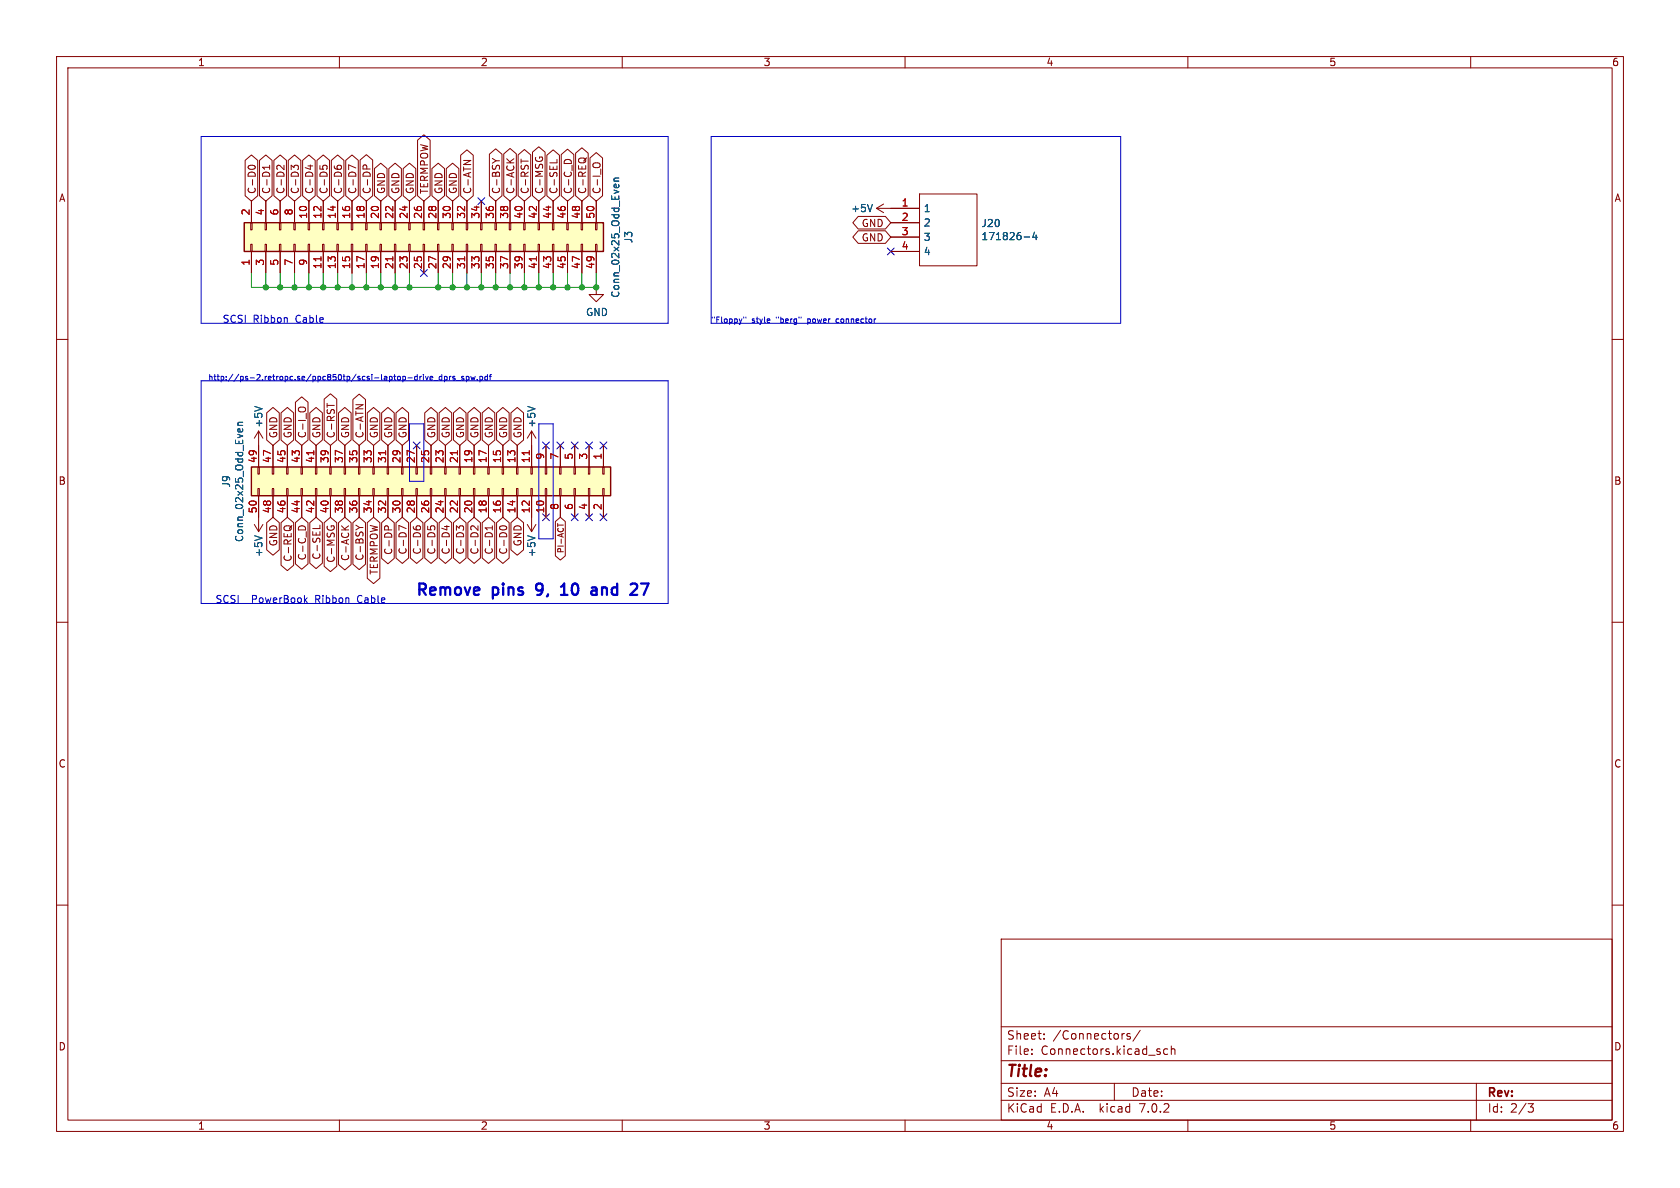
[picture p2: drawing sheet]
<svg xmlns="http://www.w3.org/2000/svg" width="297mm" height="210mm" viewBox="0 0 297 210" stroke-linecap="round" stroke-linejoin="round" font-family="sans-serif">
<g fill="none" stroke="#840000" stroke-width=".18">
<path d="M10 10h277v190h-277zM12 12h273v186h-273zM60 10v2M110 10v2M160 10v2M210 10v2M260 10v2M43.3 28.3l1.1-.9 1.2 .9v6.3l-1.2 1-1.1-1zM43.9 29.6a.68 .68 0 0 1 .6-.4 .68 .68 0 0 1 .6 .4M44.3 39.4h.3v1.2h-.3zM44.4 35.6v3.8M45.9 28.3l1.1-.9 1.1 .9v6.3l-1.1 1-1.1-1z"/>
<path d="M46.9 39.4h.2v1.2h-.2zM47 35.6v3.8M47.7 29.2v.7M47.7 29.6h-1.3l.4 .3M48.4 28.3l1.1-.9 1.1 .9v6.3l-1.1 1-1.1-1zM49.4 39.4h.3v1.2h-.3zM49.5 35.6v3.8M50.2 29.2v.8l-.9-.8-.3 .1-.1 .5M51 28.3l1.1-.9 1.1 .9v6.3l-1.1 1-1.1-1zM51.9 39.4h.3v1.2h-.3zM52.1 35.6v3.8M52.7 29.8v-.3l-.2-.3-.4 .1-.1 .3-.5-.4v.8"/>
<path d="M53.5 28.3l1.1-.9 1.1 .9v6.3l-1.1 1-1.1-1zM54.4 29.3h.9M54.5 39.4h.2v1.2h-.2zM54.6 35.6v3.8M54.9 29.1v.8M56 28.3l1.1-.9 1.2 .9v6.3l-1.2 1-1.1-1zM56.6 29.3v.6M57 39.4h.3v1.2h-.3zM57 29.8v-.3l.3-.3 .5 .1v.5M57.1 35.6v3.8M58.6 28.3l1.1-.9 1.1 .9v6.3l-1.1 1-1.1-1zM59.1 29.3l.1 .4"/>
<path d="M59.6 39.4h.2v1.2h-.2zM59.6 29.7v-.4l.2-.1 .4 .1 .2 .4M59.7 35.6v3.8M61.1 28.3l1.1-.9 1.1 .9v6.3l-1.1 1-1.1-1zM62.1 39.4h.3v1.2h-.3zM62.2 35.6v3.8M62.9 29.7l-1.3-.6v.9M63.7 28.3l1.1-1 1.1 1v6.3l-1.1 1-1.1-1zM64.2 29.9v-.5l.2-.3 .4 .2v.6M64.6 39.4h.3v1.2h-.3zM64.8 35.6v3.8M66.2 29.8l1.1-1 1.1 1v4.8l-1.1 1-1.1-1z"/>
<path d="M67.2 39.4h.2v1.2h-.2zM67.3 35.6v3.8M68.7 29.8l1.1-1 1.2 1v4.8l-1.2 1-1.1-1zM69.7 39.4h.3v1.2h-.3zM69.8 35.6v3.8M71.3 29.8l1.1-1 1.1 1v4.8l-1.1 1-1.1-1zM72.3 39.4h.2v1.2h-.2zM72.4 35.6v3.8M73.8 24.8l1.1-1 1.1 1v9.8l-1.1 1-1.1-1zM74.8 39.4h.3v1.2h-.3zM74.9 35.6v3.8M76.4 29.8l1.1-1 1.1 1v4.8l-1.1 1-1.1-1z"/>
<path d="M77.3 39.4h.3v1.2h-.3zM77.5 35.6v3.8M78.9 29.8l1.1-1 1.1 1v4.8l-1.1 1-1.1-1zM79.9 39.4h.2v1.2h-.2zM80 35.6v3.8M81.4 27.4l1.1-.9 1.2 .9v7.2l-1.2 1-1.1-1zM82 28.4h1.2l-1.2 .7M82.4 39.4h.3v1.2h-.3zM82.5 35.6v3.8M85 39.4h.2v1.2h-.2zM85.1 35.6v3.8M86.5 27.3l1.1-1 1.1 1v7.3l-1.1 1-1.1-1z"/>
<path d="M87 28l.7 .4M87.5 39.4h.3v1.2h-.3zM87.6 35.6v3.8M89.1 27.2l1.1-1 1.1 1v7.4l-1.1 1-1.1-1zM89.6 28.1l.7 .7M90 39.4h.3v1.2h-.3zM90.2 35.6v3.8M90.8 28.1l-.7 .5M91.6 27.4l1.1-1 1.1 1v7.2l-1.1 1-1.1-1zM92.1 28.1v.7M92.6 39.4h.2v1.2h-.2zM92.7 35.6v3.8"/>
<path d="M94.1 26.9l1.1-1 1.2 1v7.7l-1.2 1-1.1-1zM94.7 27.8v.1M95.1 39.4h.3v1.2h-.3zM95.2 35.6v3.8M95.4 28v-.2h.4l.1 .2M96.7 27.4l1.1-.9 1.1 .9v7.2l-1.1 1-1.1-1zM97.7 39.4h.2v1.2h-.2zM97.8 35.6v3.8M98.5 28.2v.6M99.2 27.3l1.1-.9 1.1 .9v7.3l-1.1 1-1.1-1zM99.8 28.4l.5-.2 .6 .2M100.2 39.4h.3v1.2h-.3z"/>
<path d="M100.3 35.6v3.8M101.8 27.1l1.1-1 1.1 1v7.5l-1.1 1-1.1-1zM102.7 39.4h.3v1.2h-.3zM102.9 35.6v3.8M103.7 27.9l-.2 .2a.9 .9 0 0 0-1.2 0M104.3 27.9l1.1-.9 1.1 .9v6.7l-1.1 1-1.1-1zM104.8 29.1l.1-.1a.81 .81 0 0 1 1.2 .1M105.3 39.4h.2v1.2h-.2zM105.4 35.6v3.8M151.7 38.3h4.8l1 1.1-1 1.1h-4.8l-.9-1.1zM154.9 36.8h7.7M154.9 36.8l1.3 .8"/>
<path d="M156.2 36.1l-1.3 .7M157.5 39.4h5.1M162.6 34.3h10.1v12.7h-10.1zM10 60h2M44.3 43.2h.3v1.3h-.3zM44.4 44.5v3.8M46.9 43.2h.2v1.3h-.2zM47 44.5v3.8M49.4 43.2h.3v1.3h-.3zM49.5 44.5v3.8M51.9 43.2h.3v1.3h-.3zM52.1 44.5v3.8"/>
<path d="M54.5 43.2h.2v1.3h-.2zM54.6 44.5v3.8M57 43.2h.3v1.3h-.3zM57.1 44.5v3.8M59.6 43.2h.2v1.3h-.2zM59.7 44.5v3.8M62.1 43.2h.3v1.3h-.3zM62.2 44.5v3.8M64.6 43.2h.3v1.3h-.3zM64.8 44.5v3.8M67.2 43.2h.2v1.3h-.2zM67.3 44.5v3.8"/>
<path d="M69.7 43.2h.3v1.3h-.3zM69.8 44.5v3.8M72.3 43.2h.2v1.3h-.2zM72.4 44.5v3.8M74.8 43.2h.3v1.3h-.3zM74.9 44.5v3.8M77.3 43.2h.3v1.3h-.3zM77.5 44.5v3.8M79.9 43.2h.2v1.3h-.2zM80 44.5v3.8M82.4 43.2h.3v1.3h-.3zM82.5 44.5v3.8"/>
<path d="M85 43.2h.2v1.3h-.2zM85.1 44.5v3.8M87.5 43.2h.3v1.3h-.3zM87.6 44.5v3.8M90 43.2h.3v1.3h-.3zM90.2 44.5v3.8M92.6 43.2h.2v1.3h-.2zM92.7 44.5v3.8M95.1 43.2h.3v1.3h-.3zM95.2 44.5v3.8M97.7 43.2h.2v1.3h-.2zM97.8 44.5v3.8"/>
<path d="M100.2 43.2h.3v1.3h-.3zM100.3 44.5v3.8M102.7 43.2h.3v1.3h-.3zM102.9 44.5v3.8M105.3 43.2h.2v1.3h-.2zM105.4 50.8v1.3h1.3l-1.3 1.2-1.3-1.2h1.3M105.4 44.5v3.8M151.7 40.8h4.8l1 1.1-1 1.1h-4.8l-.9-1.1zM157.5 41.9h5.1M157.5 44.5h5.1M285 60h2M45.7 76.2l-.7 1.3"/>
<path d="M45.7 76.2v6.4M45.7 76.2l.8 1.3M47.1 73l1.2-1 1.1 1v4.8l-1.1 .9-1.2-.9zM48.3 78.7v3.9M49.7 73l1.1-1 1.1 1v4.8l-1.1 .9-1.1-.9zM50.8 78.7v3.9M52.2 71.1l1.1-.9 1.2 .9v6.7l-1.2 .9-1.1-.9zM52.7 72.3l.1-.2a.81 .81 0 0 1 1.2 .2M53.3 78.7v3.9M54.8 73l1.1-1 1.1 1v4.8l-1.1 .9-1.1-.9zM55.9 78.7v3.9M57.3 70.6l1.1-1 1.1 1v7.2l-1.1 .9-1.1-.9z"/>
<path d="M57.8 71.3v.7M58.4 78.7v3.9M59.8 73l1.2-1 1.1 1v4.8l-1.1 .9-1.2-.9zM61 78.7v3.9M62.4 70.6l1.1-.9 1.1 .9v7.2l-1.1 .9-1.1-.9zM62.9 71.5h1.3l-1.3 .8M63.5 78.7v3.9M64.9 73l1.1-1 1.2 1v4.8l-1.2 .9-1.1-.9zM66 78.7v3.9M67.5 73l1.1-1 1.1 1v4.8l-1.1 .9-1.1-.9zM68.6 78.7v3.9M70 73l1.1-1 1.1 1v4.8l-1.1 .9-1.1-.9z"/>
<path d="M71.1 78.7v3.9M73.7 78.7v3.9M75.1 73l1.1-1 1.1 1v4.8l-1.1 .9-1.1-.9zM76.2 78.7v3.9M77.6 73l1.1-1 1.2 1v4.8l-1.2 .9-1.1-.9zM78.7 78.7v3.9M80.2 73l1.1-1 1.1 1v4.8l-1.1 .9-1.1-.9zM81.3 78.7v3.9M82.7 73l1.1-1 1.1 1v4.8l-1.1 .9-1.1-.9zM83.8 78.7v3.9M85.2 73l1.2-1 1.1 1v4.8l-1.1 .9-1.2-.9zM86.4 78.7v3.9"/>
<path d="M87.8 73l1.1-1 1.1 1v4.8l-1.1 .9-1.1-.9zM88.9 78.7v3.9M90.3 73l1.1-1 1.2 1v4.8l-1.2 .9-1.1-.9zM91.4 78.7v3.9M94 76.2v6.4M94 76.2l-.8 1.3M94 76.2l.7 1.3M96.5 78.7v3.9M99.1 78.7v3.9M101.6 78.7v3.9M104.1 78.7v3.9M106.7 78.7v3.9"/>
<path d="M45 92.7l.7 1.3M45.6 82.6h.2v1.2h-.2zM45.6 86.4h.2v1.2h-.2zM45.7 87.6v6.4M46.5 92.7l-.8 1.3M47.1 92.4l1.2-1 1.1 1v4.8l-1.1 1-1.2-1zM48.1 82.6h.3v1.2h-.3zM48.1 86.4h.3v1.2h-.3zM48.3 87.6v3.8M49.7 92.4l1.1-1 1.1 1v7.5l-1.1 1-1.1-1zM50.2 93.3l.1-.2a.81 .81 0 0 1 1.2 .2M50.7 82.6h.2v1.2h-.2z"/>
<path d="M50.7 86.4h.2v1.2h-.2zM50.8 87.6v3.8M51.6 92.9l-.4 .4M52.2 92.4l1.1-1 1.2 1v7.3l-1.2 .9-1.1-.9zM52.7 93.4a.68 .68 0 0 1 .7-.5 .68 .68 0 0 1 .6 .5M53.2 82.6h.3v1.2h-.3zM53.2 86.4h.3v1.2h-.3zM53.3 87.6v3.8M54.8 92.4l1.1-1 1.1 1v7.2l-1.1 .9-1.1-.9zM55.8 82.6h.2v1.2h-.2zM55.8 86.4h.2v1.2h-.2zM55.9 87.6v3.8"/>
<path d="M56.6 92.8v.6M57.3 92.4l1.1-1 1.1 1v7.7l-1.1 1-1.1-1zM57.9 93l-.1 .3M58.3 82.6h.2v1.2h-.2zM58.3 86.4h.2v1.2h-.2zM58.4 87.6v3.8M58.6 93.2v-.2h.4l.1 .3M59.8 92.4l1.2-1 1.1 1v7.4l-1.1 1-1.2-1zM60.4 93l.7 .7M60.8 82.6h.3v1.2h-.3zM60.8 86.4h.3v1.2h-.3zM61 87.6v3.8"/>
<path d="M61.6 93l-.7 .5M62.4 92.4l1.1-1 1.1 1v7.3l-1.1 1-1.1-1zM62.9 92.8l.7 .5M63.4 82.6h.2v1.2h-.2zM63.4 86.4h.2v1.2h-.2zM63.5 87.6v3.8M64.9 92.4l1.1-1 1.2 1v9.8l-1.2 1-1.1-1zM65.9 82.6h.3v1.2h-.3zM65.9 86.4h.3v1.2h-.3zM66 87.6v3.8M67.5 92.4l1.1-1 1.1 1v6.3l-1.1 1-1.1-1zM68 93.7v-.5l.2-.2 .4 .1 .1 .6"/>
<path d="M68.5 82.6h.2v1.2h-.2zM68.5 86.4h.2v1.2h-.2zM68.6 87.6v3.8M70 92.4l1.1-1 1.1 1v6.3l-1.1 .9-1.1-.9zM71 82.6h.2v1.2h-.2zM71 86.4h.2v1.2h-.2zM71.1 87.6v3.8M71.8 93.4l-1.3-.5v.8M72.5 92.4l1.2-1 1.1 1v6.3l-1.1 .9-1.2-.9zM73.1 93.1l.1 .4M73.5 82.6h.3v1.2h-.3zM73.5 86.4h.3v1.2h-.3z"/>
<path d="M73.6 93.6v-.4l.2-.2 .5 .1v.5M73.7 87.6v3.8M75.1 92.4l1.1-1 1.1 1v6.3l-1.1 .9-1.1-.9zM75.6 93v.6M76.1 82.6h.2v1.2h-.2zM76.1 86.4h.2v1.2h-.2zM76.1 93.5v-.3l.2-.2 .5 .1 .1 .4M76.2 87.6v3.8M77.6 92.4l1.1-1 1.2 1v6.3l-1.2 .9-1.1-.9zM78.6 93.1h.8M78.6 82.6h.3v1.2h-.3zM78.6 86.4h.3v1.2h-.3z"/>
<path d="M78.7 87.6v3.8M79 92.9v.8l-.9-.3M80.2 92.4l1.1-1 1.1 1v6.3l-1.1 .9-1.1-.9zM81.2 82.6h.2v1.2h-.2zM81.2 86.4h.2v1.2h-.2zM81.3 87.6v3.8M82 93.6v-.4l-.3-.2h-.4l-.1 .4-.5-.4v.7M82.7 92.4l1.1-1 1.1 1v6.3l-1.1 .9-1.1-.9zM83.7 82.6h.2v1.2h-.2zM83.7 86.4h.2v1.2h-.2zM83.8 87.6v3.8M84.5 93v.7l-.9-.7-.4 .2 .1 .4"/>
<path d="M85.2 92.4l1.2-1 1.1 1v6.3l-1.1 .9-1.2-.9zM86.2 82.6h.3v1.2h-.3zM86.2 86.4h.3v1.2h-.3zM86.4 87.6v3.8M87 93v.7M87 93.3h-1.2l.3 .4M87.8 92.4l1.1-1 1.1 1v6.3l-1.1 .9-1.1-.9zM88.4 93.5l-.1-.1a.68 .68 0 0 1 .6-.5 .68 .68 0 0 1 .7 .5l-.1 .1M88.8 82.6h.2v1.2h-.2zM88.8 86.4h.2v1.2h-.2zM88.9 87.6v3.8M90.3 92.4l1.1-1 1.2 1v4.8l-1.2 1-1.1-1z"/>
<path d="M91.3 82.6h.3v1.2h-.3zM91.3 86.4h.3v1.2h-.3zM91.4 87.6v3.8M93.2 92.7l.8 1.3M93.9 82.6h.2v1.2h-.2zM93.9 86.4h.2v1.2h-.2zM94 87.6v6.4M94.7 92.7l-.7 1.3M96.4 82.6h.2v1.2h-.2zM96.4 86.4h.2v1.2h-.2zM96.5 87.6v3.8M98.2 92.2l.9-.8 .8 .8v6.1l-.8 .7-.9-.7z"/>
<path d="M98.6 92.5v.6M98.6 92.8h1M98.9 82.6h.3v1.2h-.3zM98.9 86.4h.3v1.2h-.3zM99.1 87.6v3.8M101.5 82.6h.2v1.2h-.2zM101.5 86.4h.2v1.2h-.2zM101.6 87.6v3.8M104 82.6h.3v1.2h-.3zM104 86.4h.3v1.2h-.3zM104.1 87.6v3.8M106.6 82.6h.2v1.2h-.2z"/>
<path d="M106.6 86.4h.2v1.2h-.2zM106.7 87.6v3.8M10 110h2M285 110h2M10 160h2M285 160h2M177 166h108v32h-108zM60 198v2M110 198v2M160 198v2M177 194.5h108M177 191.5h108"/>
<path d="M177 187.5h108M177 181.5h108M182.4 186.3v.1M182.4 185.5v.1M184.6 183.6v.1M184.6 182.8v.1M197 191.5v3M198.6 182.7h.2M199.8 182.8l-.4-.1-.2 .2 .1 .2 .5 .2v.3h-.6M201.6 182.1l-1.3 2M206.4 185.5l-.4-.1-.3 .3v.4l.2 .2h.5M207.1 185.5l.2-.1 .3 .1 .1 .9"/>
<path d="M207.1 184.9v1.5M210 198v2M260 198v2M261 191.5v6.5M270.1 195.1h1l-.5 .6 .4 .1 .1 .5-.3 .3h-.4"/>
</g>
<g fill="none" stroke="#006464" stroke-width=".18">
<path d="M108.6 33v-.4h.3l.1 .6M108.6 32h.8M109.3 32.6l.1 .4M109.4 31.5h-.8v.3l.1 .2M154.2 36.1l-.4 1.3M181.1 41.9h.9M182.9 41l-.3 .9h.8M183.2 41.5v.9M42.1 76.2v-.4l.3-.1 .1 .7M42.1 75.2h.8M42.8 75.8l.1 .4M42.9 74.7h-.8v.3l.1 .2"/>
<path d="M45 71.8l1.3 .5M93.3 71.8l1.3 .5M45 94.7l1.3 .4M93.3 94.7l1.3 .4"/>
</g>
<g fill="#ffffc2" stroke="#ffffc2" stroke-width=".18">
<path d="M44.4 82.6h63.5v5h-63.5z"/>
<path d="M43.2 39.4h63.5v5.1h-63.5z"/>
</g>
<path d="M43.2 39.4h63.5v5.1h-63.5zM44.4 82.6h63.5v5h-63.5z" fill="none" stroke="#840000" stroke-width=".25"/>
<path d="M56.7 45.4v.7M69.4 45.4v.7M82.1 45.4v.7M94.8 45.4v.7M55.5 79.7v.7M68.2 79.7v.7M80.9 79.7v.7M93.6 79.7v.7" fill="none" stroke="#a90000" stroke-width=".18"/>
<g fill="none" stroke="#0000c2" stroke-width=".18">
<path d="M35.6 24.1h82.5v33.1h-82.5zM125.7 24.1h72.4v33.1h-72.4zM131.5 56v.2M131.9 56v.2M141.6 56v.2M148 56.4l-.2 .2v.2l.2 .2M35.6 67.3h82.5v39.4h-82.5zM72.4 74.9h2.5v10.2h-2.5zM75.2 66.5l.3 .7 .2-.7M76 66.9l.5-.1v-.2l-.3-.1-.2 .2 .1 .4h.4M76.7 67.3h.7M78.1 66.6l-.3-.1-.2 .2 .1 .4h.4"/>
<path d="M78.1 66.2v1M78.6 66.6l.3-.1 .1 .2v.4h-.4M78.6 66.5v1M79.5 66.5v.7M79.8 66.5l-.3 .2M80.4 66.6l-.2-.1-.2 .2 .1 .1 .3 .1v.2h-.4M80.7 67.3h.7M82 66.6l-.3-.1-.1 .2v.1l.4 .1v.2h-.4M82.4 66.6l.3-.1 .2 .2-.1 .4h-.4M82.4 66.5v1M83.2 66.5l.2 .7 .2-.5 .2 .5 .2-.7M84.4 67.1v.1"/>
<path d="M84.9 66.6l.2-.1 .2 .2-.1 .4h-.3M84.9 66.5v1M86.2 66.6l-.3-.1-.2 .2 .1 .4h.4M86.2 66.2v1M86.5 66.5h.4M86.9 66.2l-.3 .1v.9M95.2 74.9h2.6v20.4h-2.6zM53.9 106l.4 .5M54.3 105.7l-.5 .5"/>
</g>
<path d="M99.2 105.2h1.1M99.2 103.7l.5-.5v2M104.5 104.9l.3 .3 .7-.1M104.6 103.9l.2-.1 .6 .1 .1 1.3M105.5 104.3l-.7 .1-.3 .3M112.3 103.2a.54 .54 0 0 1 .2 .8l-1.1 1.2h1.2" fill="none" stroke="#0000c2" stroke-width=".4"/>
<g fill="none" stroke="#009600" stroke-width=".18">
<path d="M44.4 48.3v2.5h61v-2.5M47 48.3v2.5M49.5 48.3v2.5M52.1 48.3v2.5M54.6 48.3v2.5M57.1 48.3v2.5M59.7 48.3v2.5M62.2 48.3v2.5M64.8 48.3v2.5M67.3 48.3v2.5M69.8 48.3v2.5M72.4 48.3v2.5"/>
<path d="M77.5 48.3v2.5M80 48.3v2.5M82.5 48.3v2.5M85.1 48.3v2.5M87.6 48.3v2.5M90.2 48.3v2.5M92.7 48.3v2.5M95.2 48.3v2.5M97.8 48.3v2.5M100.3 48.3v2.5M102.9 48.3v2.5"/>
</g>
<g fill="none" stroke="#000084" stroke-width=".18">
<path d="M84.5 35l1.2 1.2M85.7 35l-1.2 1.2M74.3 47.7l1.2 1.2M75.5 47.7l-1.2 1.2M156.9 43.8l1.2 1.3M158.1 43.8l-1.2 1.3M73.1 78.1l1.2 1.2M74.3 78.1l-1.2 1.2M95.9 78.1l1.2 1.2M97.1 78.1l-1.2 1.2M98.5 78.1l1.2 1.2M99.7 78.1l-1.2 1.2"/>
<path d="M101 78.1l1.2 1.2M102.2 78.1l-1.2 1.2M103.5 78.1l1.2 1.2M104.7 78.1l-1.2 1.2M106.1 78.1l1.2 1.2M107.3 78.1l-1.2 1.2M95.9 90.8l1.2 1.2M97.1 90.8l-1.2 1.2M101 90.8l1.2 1.2M102.2 90.8l-1.2 1.2M103.5 90.8l1.2 1.2M104.7 90.8l-1.2 1.2"/>
<path d="M106.1 90.8l1.2 1.2M107.3 90.8l-1.2 1.2"/>
</g>
<g fill="#009600" stroke="#009600" stroke-width=".18">
<circle cx="85.1" cy="50.8" r=".46"/>
<circle cx="82.5" cy="50.8" r=".46"/>
<circle cx="87.6" cy="50.8" r=".46"/>
<circle cx="90.2" cy="50.8" r=".46"/>
<circle cx="92.7" cy="50.8" r=".46"/>
<circle cx="100.3" cy="50.8" r=".46"/>
<circle cx="97.8" cy="50.8" r=".46"/>
<circle cx="95.2" cy="50.8" r=".46"/>
<circle cx="102.9" cy="50.8" r=".46"/>
<circle cx="105.4" cy="50.8" r=".46"/>
<circle cx="77.5" cy="50.8" r=".46"/>
<circle cx="72.4" cy="50.8" r=".46"/>
<circle cx="69.8" cy="50.8" r=".46"/>
<circle cx="67.3" cy="50.8" r=".46"/>
<circle cx="64.8" cy="50.8" r=".46"/>
<circle cx="59.7" cy="50.8" r=".46"/>
<circle cx="62.2" cy="50.8" r=".46"/>
<circle cx="57.1" cy="50.8" r=".46"/>
<circle cx="52.1" cy="50.8" r=".46"/>
<circle cx="54.6" cy="50.8" r=".46"/>
<circle cx="80" cy="50.8" r=".46"/>
<circle cx="47" cy="50.8" r=".46"/>
<circle cx="49.5" cy="50.8" r=".46"/>
</g>
<g font-size="2.8" fill="#0000c2">
<text x="73.7" y="105.4">Remove</text>
<text x="87.3" y="105.4">pins</text>
<text x="95.6" y="105.4">9,</text>
<text x="100.6" y="105.4">10</text>
<text x="106.5" y="105.4">and</text>
<text x="114.1" y="105.4">27</text>
</g>
<text font-size="2.8" fill="#840000" x="178" y="190.8">Title:</text>
<g font-size="2.1" fill="#840000">
<text x="178" y="183.9">Sheet:</text>
<text x="186.2" y="183.9">/Connectors/</text>
<text x="178" y="186.6">File:</text>
<text x="184" y="186.6">Connectors.kicad_sch</text>
<text x="178" y="196.8">KiCad</text>
<text x="178" y="194">Size:</text>
<text x="184.6" y="194">A4</text>
<text x="185.7" y="196.8">E.D.A.</text>
<text x="194.4" y="196.8">kicad</text>
<text x="200" y="194">Date:</text>
<text x="201.5" y="196.8">7.0.2</text>
<text x="263" y="194.2">Rev:</text>
<text x="263" y="196.8">Id:</text>
<text x="267" y="196.8">2/3</text>
</g>
<g font-size="1.8" fill="#840000">
<text x="35" y="11.8">1</text>
<text x="85" y="11.8">2</text>
<text x="135" y="11.8">3</text>
<text x="185" y="11.8">4</text>
<text x="235" y="11.8">5</text>
<text x="285" y="11.8">6</text>
<text x="10.4" y="35.8">A</text>
<text x="45.4" y="34.3" transform="rotate(-90 45.4 34.3)">C-D0</text>
<text x="47.9" y="34.3" transform="rotate(-90 47.9 34.3)">C-D1</text>
<text x="50.4" y="34.3" transform="rotate(-90 50.4 34.3)">C-D2</text>
<text x="53" y="34.3" transform="rotate(-90 53 34.3)">C-D3</text>
<text x="55.5" y="34.3" transform="rotate(-90 55.5 34.3)">C-D4</text>
<text x="58.1" y="34.3" transform="rotate(-90 58.1 34.3)">C-D5</text>
<text x="60.6" y="34.3" transform="rotate(-90 60.6 34.3)">C-D6</text>
<text x="63.1" y="34.3" transform="rotate(-90 63.1 34.3)">C-D7</text>
<text x="65.7" y="34.3" transform="rotate(-90 65.7 34.3)">C-DP</text>
<text x="68.2" y="34.3" transform="rotate(-90 68.2 34.3)">GND</text>
<text x="70.8" y="34.3" transform="rotate(-90 70.8 34.3)">GND</text>
<text x="73.3" y="34.3" transform="rotate(-90 73.3 34.3)">GND</text>
<text x="75.8" y="34.3" transform="rotate(-90 75.8 34.3)">TERMPOW</text>
<text x="78.4" y="34.3" transform="rotate(-90 78.4 34.3)">GND</text>
<text x="80.9" y="34.3" transform="rotate(-90 80.9 34.3)">GND</text>
<text x="83.5" y="34.3" transform="rotate(-90 83.5 34.3)">C-ATN</text>
<text x="88.5" y="34.3" transform="rotate(-90 88.5 34.3)">C-BSY</text>
<text x="91.1" y="34.3" transform="rotate(-90 91.1 34.3)">C-ACK</text>
<text x="93.6" y="34.3" transform="rotate(-90 93.6 34.3)">C-RST</text>
<text x="96.2" y="34.3" transform="rotate(-90 96.2 34.3)">C-MSG</text>
<text x="98.7" y="34.3" transform="rotate(-90 98.7 34.3)">C-SEL</text>
<text x="101.2" y="34.3" transform="rotate(-90 101.2 34.3)">C-C_D</text>
<text x="103.8" y="34.3" transform="rotate(-90 103.8 34.3)">C-REQ</text>
<text x="106.3" y="34.3" transform="rotate(-90 106.3 34.3)">C-I_O</text>
<text x="285.4" y="35.8">A</text>
<text x="152.2" y="40.3">GND</text>
<text x="152.2" y="42.8">GND</text>
<text x="49.2" y="77.5" transform="rotate(-90 49.2 77.5)">GND</text>
<text x="51.7" y="77.5" transform="rotate(-90 51.7 77.5)">GND</text>
<text x="54.3" y="77.5" transform="rotate(-90 54.3 77.5)">C-I_O</text>
<text x="56.8" y="77.5" transform="rotate(-90 56.8 77.5)">GND</text>
<text x="59.3" y="77.5" transform="rotate(-90 59.3 77.5)">C-RST</text>
<text x="61.9" y="77.5" transform="rotate(-90 61.9 77.5)">GND</text>
<text x="64.4" y="77.5" transform="rotate(-90 64.4 77.5)">C-ATN</text>
<text x="67" y="77.5" transform="rotate(-90 67 77.5)">GND</text>
<text x="69.5" y="77.5" transform="rotate(-90 69.5 77.5)">GND</text>
<text x="72" y="77.5" transform="rotate(-90 72 77.5)">GND</text>
<text x="77.1" y="77.5" transform="rotate(-90 77.1 77.5)">GND</text>
<text x="79.7" y="77.5" transform="rotate(-90 79.7 77.5)">GND</text>
<text x="82.2" y="77.5" transform="rotate(-90 82.2 77.5)">GND</text>
<text x="84.7" y="77.5" transform="rotate(-90 84.7 77.5)">GND</text>
<text x="87.3" y="77.5" transform="rotate(-90 87.3 77.5)">GND</text>
<text x="89.8" y="77.5" transform="rotate(-90 89.8 77.5)">GND</text>
<text x="92.4" y="77.5" transform="rotate(-90 92.4 77.5)">GND</text>
<text x="10.3" y="85.8">B</text>
<text x="285.3" y="85.8">B</text>
<text x="49.2" y="96.7" transform="rotate(-90 49.2 96.7)">GND</text>
<text x="51.7" y="99.4" transform="rotate(-90 51.7 99.4)">C-REQ</text>
<text x="54.3" y="99.2" transform="rotate(-90 54.3 99.2)">C-C_D</text>
<text x="56.8" y="99.1" transform="rotate(-90 56.8 99.1)">C-SEL</text>
<text x="59.3" y="99.6" transform="rotate(-90 59.3 99.6)">C-MSG</text>
<text x="61.9" y="99.3" transform="rotate(-90 61.9 99.3)">C-ACK</text>
<text x="64.4" y="99.2" transform="rotate(-90 64.4 99.2)">C-BSY</text>
<text x="67" y="101.7" transform="rotate(-90 67 101.7)">TERMPOW</text>
<text x="69.5" y="98.2" transform="rotate(-90 69.5 98.2)">C-DP</text>
<text x="72" y="98.2" transform="rotate(-90 72 98.2)">C-D7</text>
<text x="74.6" y="98.2" transform="rotate(-90 74.6 98.2)">C-D6</text>
<text x="77.1" y="98.2" transform="rotate(-90 77.1 98.2)">C-D5</text>
<text x="79.7" y="98.2" transform="rotate(-90 79.7 98.2)">C-D4</text>
<text x="82.2" y="98.2" transform="rotate(-90 82.2 98.2)">C-D3</text>
<text x="84.7" y="98.2" transform="rotate(-90 84.7 98.2)">C-D2</text>
<text x="87.3" y="98.2" transform="rotate(-90 87.3 98.2)">C-D1</text>
<text x="89.8" y="98.2" transform="rotate(-90 89.8 98.2)">C-D0</text>
<text x="92.4" y="96.7" transform="rotate(-90 92.4 96.7)">GND</text>
<text x="10.3" y="135.8">C</text>
<text x="285.3" y="135.8">C</text>
<text x="10.3" y="185.8">D</text>
<text x="285.3" y="185.8">D</text>
<text x="35" y="199.8">1</text>
<text x="85" y="199.8">2</text>
<text x="135" y="199.8">3</text>
<text x="185" y="199.8">4</text>
<text x="235" y="199.8">5</text>
<text x="285" y="199.8">6</text>
</g>
<g font-size="1.8" fill="#a90000">
<text x="44.2" y="38.1" transform="rotate(-90 44.2 38.1)">2</text>
<text x="46.7" y="38.1" transform="rotate(-90 46.7 38.1)">4</text>
<text x="49.3" y="38.1" transform="rotate(-90 49.3 38.1)">6</text>
<text x="51.8" y="38.1" transform="rotate(-90 51.8 38.1)">8</text>
<text x="54.4" y="38.7" transform="rotate(-90 54.4 38.7)">10</text>
<text x="56.9" y="38.7" transform="rotate(-90 56.9 38.7)">12</text>
<text x="59.4" y="38.7" transform="rotate(-90 59.4 38.7)">14</text>
<text x="62" y="38.7" transform="rotate(-90 62 38.7)">16</text>
<text x="64.5" y="38.7" transform="rotate(-90 64.5 38.7)">18</text>
<text x="67.1" y="38.7" transform="rotate(-90 67.1 38.7)">20</text>
<text x="69.6" y="38.7" transform="rotate(-90 69.6 38.7)">22</text>
<text x="72.1" y="38.7" transform="rotate(-90 72.1 38.7)">24</text>
<text x="74.7" y="38.7" transform="rotate(-90 74.7 38.7)">26</text>
<text x="77.2" y="38.7" transform="rotate(-90 77.2 38.7)">28</text>
<text x="79.8" y="38.7" transform="rotate(-90 79.8 38.7)">30</text>
<text x="82.3" y="38.7" transform="rotate(-90 82.3 38.7)">32</text>
<text x="84.8" y="38.7" transform="rotate(-90 84.8 38.7)">34</text>
<text x="87.4" y="38.7" transform="rotate(-90 87.4 38.7)">36</text>
<text x="89.9" y="38.7" transform="rotate(-90 89.9 38.7)">38</text>
<text x="92.5" y="38.7" transform="rotate(-90 92.5 38.7)">40</text>
<text x="95" y="38.7" transform="rotate(-90 95 38.7)">42</text>
<text x="97.5" y="38.7" transform="rotate(-90 97.5 38.7)">44</text>
<text x="100.1" y="38.7" transform="rotate(-90 100.1 38.7)">46</text>
<text x="102.6" y="38.7" transform="rotate(-90 102.6 38.7)">48</text>
<text x="105.2" y="38.7" transform="rotate(-90 105.2 38.7)">50</text>
<text x="159.4" y="36.6">1</text>
<text x="159.4" y="39.1">2</text>
<text x="159.4" y="41.7">3</text>
<text x="44.2" y="47" transform="rotate(-90 44.2 47)">1</text>
<text x="46.7" y="47" transform="rotate(-90 46.7 47)">3</text>
<text x="49.3" y="47" transform="rotate(-90 49.3 47)">5</text>
<text x="51.8" y="47" transform="rotate(-90 51.8 47)">7</text>
<text x="54.4" y="47" transform="rotate(-90 54.4 47)">9</text>
<text x="56.9" y="47.6" transform="rotate(-90 56.9 47.6)">11</text>
<text x="59.4" y="47.6" transform="rotate(-90 59.4 47.6)">13</text>
<text x="62" y="47.6" transform="rotate(-90 62 47.6)">15</text>
<text x="64.5" y="47.6" transform="rotate(-90 64.5 47.6)">17</text>
<text x="67.1" y="47.6" transform="rotate(-90 67.1 47.6)">19</text>
<text x="69.6" y="47.6" transform="rotate(-90 69.6 47.6)">21</text>
<text x="72.1" y="47.6" transform="rotate(-90 72.1 47.6)">23</text>
<text x="74.7" y="47.6" transform="rotate(-90 74.7 47.6)">25</text>
<text x="77.2" y="47.6" transform="rotate(-90 77.2 47.6)">27</text>
<text x="79.8" y="47.6" transform="rotate(-90 79.8 47.6)">29</text>
<text x="82.3" y="47.6" transform="rotate(-90 82.3 47.6)">31</text>
<text x="84.8" y="47.6" transform="rotate(-90 84.8 47.6)">33</text>
<text x="87.4" y="47.6" transform="rotate(-90 87.4 47.6)">35</text>
<text x="89.9" y="47.6" transform="rotate(-90 89.9 47.6)">37</text>
<text x="92.5" y="47.6" transform="rotate(-90 92.5 47.6)">39</text>
<text x="95" y="47.6" transform="rotate(-90 95 47.6)">41</text>
<text x="97.5" y="47.6" transform="rotate(-90 97.5 47.6)">43</text>
<text x="100.1" y="47.6" transform="rotate(-90 100.1 47.6)">45</text>
<text x="102.6" y="47.6" transform="rotate(-90 102.6 47.6)">47</text>
<text x="105.2" y="47.6" transform="rotate(-90 105.2 47.6)">49</text>
<text x="159.4" y="44.2">4</text>
<text x="45.5" y="81.9" transform="rotate(-90 45.5 81.9)">49</text>
<text x="48" y="81.9" transform="rotate(-90 48 81.9)">47</text>
<text x="50.5" y="81.9" transform="rotate(-90 50.5 81.9)">45</text>
<text x="53.1" y="81.9" transform="rotate(-90 53.1 81.9)">43</text>
<text x="55.6" y="81.9" transform="rotate(-90 55.6 81.9)">41</text>
<text x="58.2" y="81.9" transform="rotate(-90 58.2 81.9)">39</text>
<text x="60.7" y="81.9" transform="rotate(-90 60.7 81.9)">37</text>
<text x="63.2" y="81.9" transform="rotate(-90 63.2 81.9)">35</text>
<text x="65.8" y="81.9" transform="rotate(-90 65.8 81.9)">33</text>
<text x="68.3" y="81.9" transform="rotate(-90 68.3 81.9)">31</text>
<text x="70.9" y="81.9" transform="rotate(-90 70.9 81.9)">29</text>
<text x="73.4" y="81.9" transform="rotate(-90 73.4 81.9)">27</text>
<text x="75.9" y="81.9" transform="rotate(-90 75.9 81.9)">25</text>
<text x="78.5" y="81.9" transform="rotate(-90 78.5 81.9)">23</text>
<text x="81" y="81.9" transform="rotate(-90 81 81.9)">21</text>
<text x="83.6" y="81.9" transform="rotate(-90 83.6 81.9)">19</text>
<text x="86.1" y="81.9" transform="rotate(-90 86.1 81.9)">17</text>
<text x="88.6" y="81.9" transform="rotate(-90 88.6 81.9)">15</text>
<text x="91.2" y="81.9" transform="rotate(-90 91.2 81.9)">13</text>
<text x="93.7" y="81.9" transform="rotate(-90 93.7 81.9)">11</text>
<text x="96.3" y="81.3" transform="rotate(-90 96.3 81.3)">9</text>
<text x="98.8" y="81.3" transform="rotate(-90 98.8 81.3)">7</text>
<text x="101.3" y="81.3" transform="rotate(-90 101.3 81.3)">5</text>
<text x="103.9" y="81.3" transform="rotate(-90 103.9 81.3)">3</text>
<text x="106.4" y="81.3" transform="rotate(-90 106.4 81.3)">1</text>
<text x="45.5" y="90.8" transform="rotate(-90 45.5 90.8)">50</text>
<text x="48" y="90.8" transform="rotate(-90 48 90.8)">48</text>
<text x="50.5" y="90.8" transform="rotate(-90 50.5 90.8)">46</text>
<text x="53.1" y="90.8" transform="rotate(-90 53.1 90.8)">44</text>
<text x="55.6" y="90.8" transform="rotate(-90 55.6 90.8)">42</text>
<text x="58.2" y="90.8" transform="rotate(-90 58.2 90.8)">40</text>
<text x="60.7" y="90.8" transform="rotate(-90 60.7 90.8)">38</text>
<text x="63.2" y="90.8" transform="rotate(-90 63.2 90.8)">36</text>
<text x="65.8" y="90.8" transform="rotate(-90 65.8 90.8)">34</text>
<text x="68.3" y="90.8" transform="rotate(-90 68.3 90.8)">32</text>
<text x="70.9" y="90.8" transform="rotate(-90 70.9 90.8)">30</text>
<text x="73.4" y="90.8" transform="rotate(-90 73.4 90.8)">28</text>
<text x="75.9" y="90.8" transform="rotate(-90 75.9 90.8)">26</text>
<text x="78.5" y="90.8" transform="rotate(-90 78.5 90.8)">24</text>
<text x="81" y="90.8" transform="rotate(-90 81 90.8)">22</text>
<text x="83.6" y="90.8" transform="rotate(-90 83.6 90.8)">20</text>
<text x="86.1" y="90.8" transform="rotate(-90 86.1 90.8)">18</text>
<text x="88.6" y="90.8" transform="rotate(-90 88.6 90.8)">16</text>
<text x="91.2" y="90.8" transform="rotate(-90 91.2 90.8)">14</text>
<text x="93.7" y="90.8" transform="rotate(-90 93.7 90.8)">12</text>
<text x="96.3" y="90.8" transform="rotate(-90 96.3 90.8)">10</text>
<text x="98.8" y="90.2" transform="rotate(-90 98.8 90.2)">8</text>
<text x="101.3" y="90.2" transform="rotate(-90 101.3 90.2)">6</text>
<text x="103.9" y="90.2" transform="rotate(-90 103.9 90.2)">4</text>
<text x="106.4" y="90.2" transform="rotate(-90 106.4 90.2)">2</text>
</g>
<g font-size="1.8" fill="#006464">
<text x="150.4" y="37.7">+5V</text>
<text x="163.3" y="37.7">1</text>
<text x="163.3" y="40.2">2</text>
<text x="173.4" y="40.3">J20</text>
<text x="112" y="43.1" transform="rotate(-90 112 43.1)">J3</text>
<text x="163.3" y="42.7">3</text>
<text x="163.3" y="45.3">4</text>
<text x="173.4" y="42.6">171826-4</text>
<text x="109.6" y="52.7" transform="rotate(-90 109.6 52.7)">Conn_02x25_Odd_Even</text>
<text x="103.5" y="56">GND</text>
<text x="46.5" y="75.7" transform="rotate(-90 46.5 75.7)">+5V</text>
<text x="94.8" y="75.7" transform="rotate(-90 94.8 75.7)">+5V</text>
<text x="40.8" y="86.2" transform="rotate(-90 40.8 86.2)">J9</text>
<text x="43.1" y="95.9" transform="rotate(-90 43.1 95.9)">Conn_02x25_Odd_Even</text>
<text x="46.5" y="98.5" transform="rotate(-90 46.5 98.5)">+5V</text>
<text x="94.8" y="98.5" transform="rotate(-90 94.8 98.5)">+5V</text>
</g>
<g font-size="1.8" fill="#0000c2">
<text x="39.4" y="57.2">SCSI</text>
<text x="44.8" y="57.2">Ribbon</text>
<text x="52.3" y="57.2">Cable</text>
<text x="38.1" y="106.7">SCSI</text>
<text x="44.6" y="106.7">PowerBook</text>
<text x="55.9" y="106.7">Ribbon</text>
<text x="63.5" y="106.7">Cable</text>
</g>
<g font-size="1.4" fill="#0000c2">
<text x="125.7" y="57.2">&quot;Floppy&quot;</text>
<text x="133" y="57.2">style</text>
<text x="137.4" y="57.2">&quot;berg&quot;</text>
<text x="143.1" y="57.2">power</text>
<text x="148.3" y="57.2">connector</text>
<text x="36.8" y="67.3">http://ps-2.retropc.se/ppc850tp/scsi-laptop-drive_dprs_spw.pdf</text>
</g>
<text font-size="1.4" fill="#840000" x="99.8" y="98" transform="rotate(-90 99.8 98)">PI-ACT</text>
</svg>
